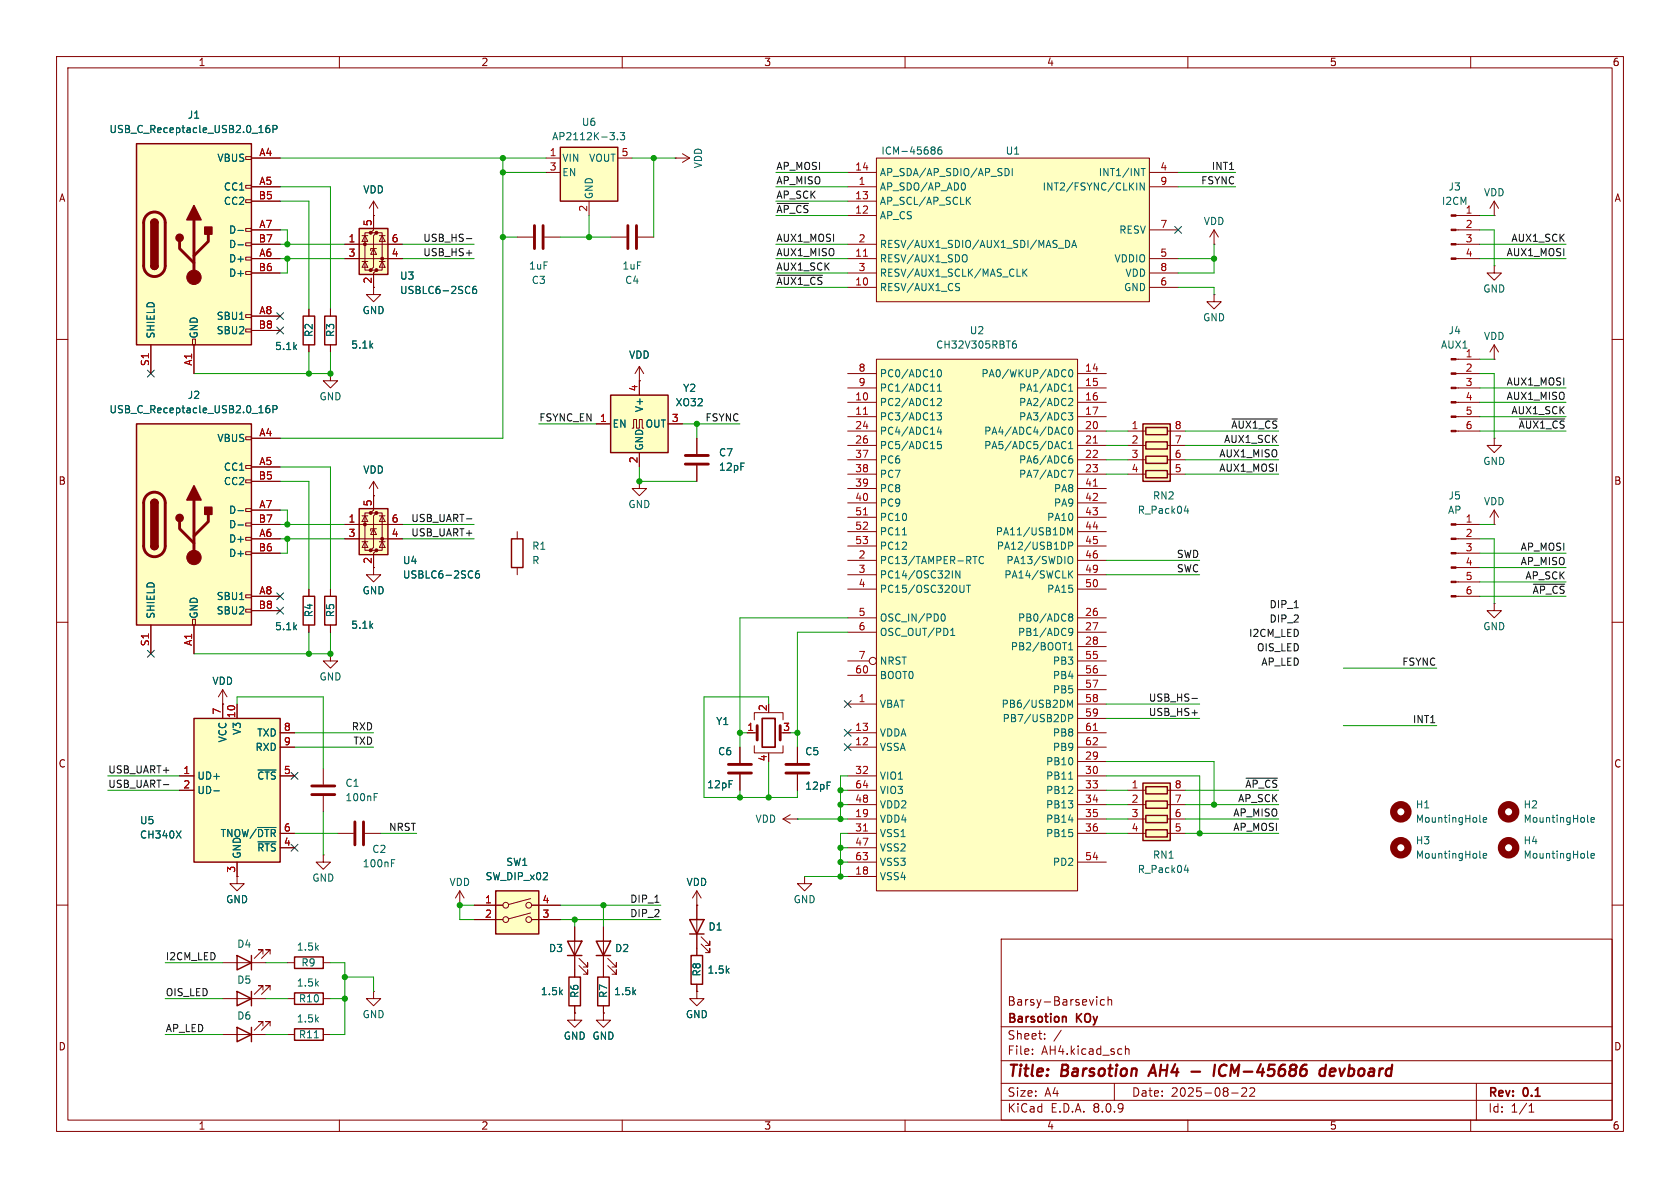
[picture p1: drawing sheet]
<svg xmlns="http://www.w3.org/2000/svg" width="297mm" height="210mm" viewBox="0 0 297 210" stroke-linecap="round" stroke-linejoin="round" font-family="sans-serif">
<g fill="none" stroke="#840000" stroke-width=".18">
<path d="M10 10h277v190h-277zM12 12h273v186h-273zM60 10v2M110 10v2M160 10v2M210 10v2M260 10v2M66 38.1h.1M66 35.6l-.7 1.2M66 35.6v2.5M66 35.6l.8 1.2M66 50.8v1.3h1.3l-1.3 1.2-1.2-1.2h1.2"/>
<path d="M10 60h2M285 60h2M10 110h2M54.6 104.1v1.3M54.6 110.5v1.3M285 110h2M57.1 151.1v1.3h1.3l-1.3 1.3-1.2-1.3h1.2M57.1 151.1h.1M59.7 147.3h2.8M64.5 147.3h2.8M10 160h2M39.4 170.2h7.6"/>
<path d="M46.5 168.7v-.8h-.8h.8l-1.5 1.5M47.8 168.7v-.8h-.8h.8l-1.6 1.5M50.8 176.5h1.3M57.1 176.5h1.3M66 175.3v1.2h1.3l-1.3 1.3-1.2-1.3h1.2M66 175.3h.1M177 166h108v32h-108zM193.9 176.2v.1M193.9 176.7v1M195.2 176.8l-.4-.1-.3 .3v.4l.2 .2h.5M195.9 176.8l.2-.1 .4 .1v.9M195.9 176.2v1.5"/>
<path d="M285 160h2M60 198v2M110 198v2M160 198v2M177 194.5h108M177 191.5h108M177 187.5h108M177 181.5h108M182.5 186.3v.1M182.5 185.5v.1M184.7 183.6v.1M184.7 182.8v.1"/>
<path d="M187.6 182.1l-1.3 2M197 191.5v3M199 184.9v1.5M199 185.5l.2-.1 .3 .1 .1 .9M210 198v2M217.7 193.2h1.2M219.5 192.4l.6-.1 .2 .1 .1 .3-.9 1.1h.9M221 192.4l.5-.1 .2 .1 .1 .3-.9 1.1h.9M260 198v2M261 191.5v6.5M270.3 196.6h.9M270.3 195.5l.4-.4v1.5"/>
</g>
<path d="M203.9 188.2l-.9 2M210.6 189.4h1.6M214.8 188.2l-.3 2M216.3 188.2a1.2 1.2 0 0 0-.5 1.9l.5 .1M234.3 189a.66 .66 0 0 0-1 .3v.5l.1 .3 .2 .1 .6-.1M234.4 188.2l-.2 2M235.8 188.9l-.5 .1-.2 .9 .2 .3 .6-.1M236.1 189.4l-1 .1" fill="none" stroke="#840000" stroke-width=".4"/>
<path d="M188.3 179.7l.2 .2v.8" fill="none" stroke="#840000" stroke-width=".3"/>
<path d="M53.6 105.4h2v5.1h-2zM41.9 168.9l2.5 1.3-2.5 1.3zM44.4 168.9v2.6M52.1 175.5h5v2h-5z" fill="none" stroke="#840000" stroke-width=".25"/>
<path d="M62.7 145.3v4.1M64.3 145.3v4.1" fill="none" stroke="#840000" stroke-width=".51"/>
<path d="M69.2 152.6h.4M69.2 152h.6" fill="none" stroke="#006464" stroke-width=".18"/>
<path d="M24.1 25.4h20.3v35.6h-20.3z" fill="#ffffc2"/>
<g fill="none" stroke="#840000" stroke-width=".18">
<path d="M43.4 35.3h1v.5h-1zM43.4 32.8h1v.5h-1zM43.4 27.7h1v.5h-1zM44.4 27.9h5.1M44.4 33h5.1M44.4 35.6h5.1M34 59.9h.5v1.1h-.5zM43.4 58.2h1v.5h-1zM43.4 55.6h1v.5h-1zM43.4 48h1v.5h-1zM43.4 45.5h1v.5h-1zM43.4 42.9h1v.5h-1z"/>
<path d="M43.4 40.4h1v.5h-1zM44.4 45.7h5.1M44.4 40.6h5.1M44.4 55.9h5.1M44.4 48.3h5.1M44.4 43.2h5.1M44.4 58.4h5.1M26.7 61v5M34.3 61v5"/>
</g>
<path d="M24.1 25.4h20.3v35.6h-20.3zM26.7 39.4a.64 .64 0 0 1 .6-.7 .64 .64 0 0 1 .6 .7M26.7 47a.64 .64 0 0 0 .6 .6 .64 .64 0 0 0 .6-.6" fill="none" stroke="#840000" stroke-width=".25"/>
<path d="M26 38a1.9 1.9 0 0 1 2-.4 1.9 1.9 0 0 1 1.2 1.8v7.6a1.91 1.91 0 0 1-1.9 1.9 1.91 1.91 0 0 1-1.9-1.9v-7.8l.2-.6zM34.3 38.9v10.1M31.7 42.7v1.2l2.6 2.6M36.8 41.4v1.3l-2.5 2.5" fill="none" stroke="#840000" stroke-width=".51"/>
<g fill="#840000" stroke="#840000" stroke-width=".25">
<path d="M26.7 47h1.2a.64 .64 0 0 1-.6 .6 .64 .64 0 0 1-.6-.6z"/>
<path d="M26.7 39.4h1.2v7.6h-1.2z"/>
<path d="M26.9 38.9a.64 .64 0 0 1 .6-.1 .64 .64 0 0 1 .4 .6h-1.2z"/>
<path d="M34.3 36.3l1.3 2.6h-2.6z"/>
<path d="M36.2 40.1h1.3v1.3h-1.3z"/>
<circle cx="31.7" cy="42" r=".63"/>
</g>
<circle cx="34.3" cy="49" r="1.27" fill="#840000" stroke="#840000" stroke-width=".18"/>
<path d="M47.6 22.2h-.4a.86 .86 0 0 0 0 1.2l.5-.1v-.4l-.2-.2h-.4l-.1 .2M48.3 22.8h.6l.1-.2-.1-.3-.6-.1v1.2M42.1 40.7h.9M42.1 43.3h.9" fill="none" stroke="#006464" stroke-width=".18"/>
<path d="M63.5 40.4h5.1v8.1h-5.1z" fill="#ffffc2"/>
<g fill="#840000" stroke="#840000" stroke-width=".18">
<circle cx="64.5" cy="43.2" r=".25"/>
<circle cx="65.5" cy="47.8" r=".25"/>
<circle cx="65.5" cy="41.1" r=".25"/>
<circle cx="66.5" cy="47.8" r=".25"/>
<circle cx="66.5" cy="41.1" r=".25"/>
<circle cx="67.6" cy="45.7" r=".25"/>
</g>
<g fill="none" stroke="#840000" stroke-width=".18">
<path d="M66 38.1v2.5l-.5 .5h1l-.5 .6v5.5l-.5 .6h1l-.5 .5v2.5M54.6 54.6v1.3M58.4 54.6v1.3M61 45.7h10.1M61 43.2h10.1M64 46.2h1M64 41.7h1M64.5 41.7l.5 1h-1zM64.5 46.2l.5 1h-1zM65.5 41.1h-1v6.7h1M66 43.9l.5 1.1h-1zM66.5 43.9h-1v.4"/>
<path d="M66.5 41.1h1.1v6.7h-1.1M67.1 46.2h1M67.1 41.7h1M67.6 46.2l.5 1h-1zM67.6 41.7l.5 1h-1zM54.6 61v1.2M58.4 61v1.2"/>
</g>
<path d="M53.6 55.9h2v5.1h-2zM57.4 55.9h2v5.1h-2zM63.5 40.4h5.1v8.1h-5.1z" fill="none" stroke="#840000" stroke-width=".25"/>
<path d="M84.1 50.6l-.3 .1a.86 .86 0 0 0 0 1.2l.4-.1 .1-.5-.3-.2h-.2l-.3 .2" fill="none" stroke="#006464" stroke-width=".18"/>
<path d="M34.3 127h15.2v25.4h-15.2z" fill="#ffffc2"/>
<path d="M57.4 105.4h2v5.1h-2zM34.3 127h15.2v25.4h-15.2zM52.1 169.2h5v2h-5z" fill="none" stroke="#840000" stroke-width=".25"/>
<g fill="none" stroke="#840000" stroke-width=".18">
<path d="M119.4 27.9h.1M119.4 27.9h2.5M120.6 27.2l1.3 .7M121.9 27.9l-1.3 .8M123.2 77.5v2.8M113 85.1v1.3h1.3l-1.3 1.2-1.2-1.2h1.2M113 85.1h.1M123.2 82.3v2.8M58.4 115.6v1.2h1.3l-1.3 1.3-1.3-1.3h1.3M58.4 115.6h.1M58.4 104.1v1.3M58.4 110.5v1.3"/>
<path d="M31.7 137.2h2.6M31.7 139.7h2.6M39.4 124.5h.1M39.4 121.9v5.1M39.4 121.9l-.8 1.3M39.4 121.9l.7 1.3M41.9 124.5v2.5M49.5 137.2h2.6M49.5 129.5h2.6M49.5 132.1h2.6M57.1 135.9v2.8M41.9 152.4v2.5"/>
<path d="M49.5 149.9h2.6M49.5 147.3h2.6M57.1 140.7v2.8M50.8 170.2h1.3M57.1 170.2h1.3"/>
</g>
<path d="M37.8 139.8h1M45.6 136.1h3.2M31.2 146.9l.8 1.3M32 146.9l-.8 1.3M45.5 146.3h3.3M45.6 148.8h3.2M66.2 140.9h.4M66.2 140.3h.6" fill="none" stroke="#006464" stroke-width=".18"/>
<path d="M121.2 82h4M121.2 80.5h4M55.1 138.9h4.1M55.1 140.5h4.1" fill="none" stroke="#840000" stroke-width=".51"/>
<path d="M107.9 69.9h10.2v10.1h-10.2z" fill="#ffffc2"/>
<path d="M107.9 69.9h10.2v10.1h-10.2z" fill="none" stroke="#840000" stroke-width=".25"/>
<path d="M105.4 74.9h2.5M111.8 75.7h.2v-1.5h.5v1.5h.5v-1.5h.5v1.5h.3M113 67.3v2.6M118.1 74.9h2.5M113 80v2.6" fill="none" stroke="#840000" stroke-width=".18"/>
<path d="M99.1 26h10.1v9.6h-10.1z" fill="#ffffc2"/>
<path d="M99.1 26h10.1v9.6h-10.1z" fill="none" stroke="#840000" stroke-width=".25"/>
<g fill="none" stroke="#840000" stroke-width=".18">
<path d="M96.5 27.9h2.6M96.5 30.5h2.6M104.1 35.6v2.5M109.2 27.9h2.6M91.4 41.9h2.8M96.3 41.9h2.8M107.9 41.9h2.8M112.8 41.9h2.8M113 67.3h.1M113 64.8l-.7 1.2M113 64.8v2.5M113 64.8l.8 1.2"/>
<path d="M106.7 179.1v1.2h1.2l-1.2 1.3-1.3-1.3h1.3M106.7 179.1h.1"/>
</g>
<path d="M107.8 23.4h.8l-.4 .5M108.6 24v.6M109.2 24.6v.1M109.6 23.4h.8l-.4 .5 .4 .1v.6l-.2 .1-.6-.1" fill="none" stroke="#006464" stroke-width=".18"/>
<path d="M94.5 39.9v4M96 39.9v4M111 39.9v4M112.5 39.9v4" fill="none" stroke="#840000" stroke-width=".51"/>
<path d="M202.1 74.9h4.8v10.2h-4.8z" fill="#ffffc2"/>
<path d="M202.1 74.9h4.8v10.2h-4.8zM202.6 75.6h3.8v1.2h-3.8zM202.6 78.1h3.8v1.3h-3.8zM202.6 80.6h3.8v1.3h-3.8zM202.6 83.2h3.8v1.3h-3.8zM52.1 181.9h5v2h-5z" fill="none" stroke="#840000" stroke-width=".25"/>
<g fill="none" stroke="#840000" stroke-width=".18">
<path d="M257.4 38.1h4.2M264.2 38.1h.1M264.2 35.6l-.8 1.2M264.2 35.6v2.5M264.2 35.6l.7 1.2M257.4 45.7h4.2M257.4 43.2h4.2M257.4 40.6h4.2M264.2 47v1.3h1.2l-1.2 1.2-1.3-1.2h1.3M264.2 47h.1M199.4 76.2h3.2M199.4 78.7h3.2"/>
<path d="M206.4 76.2h3.1M206.4 78.7h3.1M257.4 76.2h4.2M257.4 73.7h4.2M257.4 71.1h4.2M257.4 68.6h4.2M257.4 66h4.2M257.4 63.5h4.2M264.2 77.5v1.2h1.2l-1.2 1.3-1.3-1.3h1.3M264.2 77.5h.1M264.2 63.5h.1M264.2 61v2.5"/>
<path d="M264.2 61l-.8 1.2M264.2 61l.7 1.2M199.4 81.3h3.2M199.4 83.8h3.2M206.4 81.3h3.1M206.4 83.8h3.1M257.4 97.8h4.2M257.4 95.3h4.2M257.4 92.7h4.2M264.2 92.7h.1M264.2 90.2v2.5M264.2 90.2l-.8 1.2"/>
<path d="M264.2 90.2l.7 1.2M257.4 105.4h4.2M257.4 102.9h4.2M257.4 100.3h4.2M264.2 106.7v1.3h1.2l-1.2 1.2-1.3-1.2h1.3M264.2 106.7h.1M50.8 182.9h1.3M57.1 182.9h1.3"/>
</g>
<path d="M209.4 90.3h.8M210 89.9v.8M261.6 145.2l.2 .2M261.6 151.5l.2 .2M262.2 144.9l.6-.1v-.2l-.4-.1-.2 .2 .1 .6h.5M262.2 151.3l.6-.1v-.3h-.4l-.2 .1 .1 .6h.5M280.7 145.2l.1 .2M280.7 151.5l.1 .2M281.3 144.9l.6-.1-.1-.2-.4-.1-.1 .2v.6h.5M281.3 151.3l.6-.1-.1-.3h-.4l-.1 .1v.6h.5M55.6 183.5h.7" fill="none" stroke="#006464" stroke-width=".18"/>
<g fill="none" stroke="#840000" stroke-width="1.3">
<circle cx="247.6" cy="149.9" r="1.27"/>
<circle cx="247.6" cy="143.5" r="1.27"/>
<circle cx="266.7" cy="143.5" r="1.27"/>
<circle cx="266.7" cy="149.9" r="1.27"/>
</g>
<g fill="#840000" stroke="#840000" stroke-width=".18">
<path d="M256.5 45.6h.9v.2h-.9z"/>
<path d="M256.5 43.1h.9v.2h-.9z"/>
<path d="M256.5 40.5h.9v.3h-.9z"/>
<path d="M256.5 38h.9v.2h-.9z"/>
<path d="M256.5 105.3h.9v.2h-.9z"/>
<path d="M256.5 102.7h.9v.3h-.9z"/>
<path d="M256.5 100.2h.9v.3h-.9z"/>
<path d="M256.5 97.7h.9v.2h-.9z"/>
<path d="M256.5 95.1h.9v.3h-.9z"/>
<path d="M256.5 92.6h.9v.2h-.9z"/>
<path d="M256.5 76.1h.9v.2h-.9z"/>
<path d="M256.5 73.5h.9v.3h-.9z"/>
<path d="M256.5 71h.9v.2h-.9z"/>
<path d="M256.5 68.5h.9v.2h-.9z"/>
<path d="M256.5 65.9h.9v.3h-.9z"/>
<path d="M256.5 63.4h.9v.2h-.9z"/>
</g>
<path d="M154.9 27.9h48.3v25.4h-48.3z" fill="#ffffc2"/>
<g fill="none" stroke="#840000" stroke-width=".18">
<path d="M149.9 33h5M149.9 38.1h5M149.9 35.6h5M149.9 30.5h5M154.9 27.9h48.3v25.4h-48.3zM203.2 33h5.1M203.2 30.5h5.1M149.9 50.8h5M149.9 45.7h5M149.9 43.2h5M149.9 48.3h5M203.2 50.8h5.1"/>
<path d="M203.2 45.7h5.1M203.2 48.3h5.1M203.2 40.6h5.1M214.6 52.1v1.2h1.3l-1.3 1.3-1.2-1.3h1.2M214.6 52.1h.1M214.6 43.2h.1M214.6 40.6l-.7 1.3M214.6 40.6v2.6M214.6 40.6l.8 1.3"/>
</g>
<g fill="none" stroke="#006464" stroke-width=".18">
<path d="M164.8 26h.3l.2 .2-.2 .3M164.8 26.5h.3M165.1 26.5l.2 .3v.2l-.1 .2h-.4M166.4 26h-.4a.86 .86 0 0 0 0 1.2l.5-.1v-.4l-.2-.2h-.4l-.1 .2M170.4 32.3a.79 .79 0 0 1 0 1.3M171 35.4l.6 .7M171.6 34.9l-.8 .7M177.7 29.8a.64 .64 0 0 1 .7 .6 .64 .64 0 0 1-.7 .7M179 29.8v1.3M201 32.3v1.3M201.7 29.8h.8M202.1 29.8v1.3"/>
<path d="M202.3 32.3v1.3l-.7-1.3v1.3M169.2 50.7l.3 .1 .1 .3-.2 .3h-.3M169.2 50.1l.4 .1M170.7 45l.1 .1a.81 .81 0 0 1-.1 1.2M179.8 48.8h.6M180.8 47.6v1.2M181 48.1l.6 .7M181.6 47.6l-.8 .7M188.4 42.5a.64 .64 0 0 1 .7 .6 .64 .64 0 0 1-.7 .7zM189.5 43.8l.4-1.3 .4 1.3M189.6 43.4h.6"/>
</g>
<path d="M152.6 45.3h.8" fill="none" stroke="#a90000" stroke-width=".18"/>
<path d="M202.1 138.4h4.8v10.2h-4.8z" fill="#ffffc2"/>
<path d="M202.1 138.4h4.8v10.2h-4.8zM202.6 139.1h3.8v1.2h-3.8zM202.6 141.6h3.8v1.3h-3.8zM202.6 144.1h3.8v1.3h-3.8zM202.6 146.7h3.8v1.3h-3.8z" fill="none" stroke="#840000" stroke-width=".25"/>
<path d="M199.4 139.7h3.2M206.4 139.7h3.1M199.4 142.2h3.2M199.4 144.8h3.2M199.4 147.3h3.2M206.4 142.2h3.1M206.4 144.8h3.1M206.4 147.3h3.1" fill="none" stroke="#840000" stroke-width=".18"/>
<path d="M209.4 153.8h.8M210 153.4v.8" fill="none" stroke="#006464" stroke-width=".18"/>
<path d="M154.9 63.5h35.6v94h-35.6z" fill="#ffffc2"/>
<g fill="none" stroke="#840000" stroke-width=".18">
<path d="M149.9 71.1h5M149.9 73.7h5M149.9 66h5M149.9 68.6h5M149.9 76.2h5M149.9 78.7h5M154.9 63.5h35.6v94h-35.6zM190.5 71.1h5.1M190.5 73.7h5.1M190.5 66h5.1M190.5 68.6h5.1M190.5 76.2h5.1"/>
<path d="M190.5 78.7h5.1M149.9 99.1h5M149.9 81.3h5M149.9 83.8h5M149.9 86.4h5M149.9 88.9h5M149.9 91.4h5M149.9 94h5M149.9 96.5h5M190.5 99.1h5.1M190.5 81.3h5.1M190.5 83.8h5.1"/>
<path d="M190.5 86.4h5.1M190.5 88.9h5.1M190.5 91.4h5.1M190.5 94h5.1M190.5 96.5h5.1M149.9 109.2h5M149.9 111.8h5M149.9 101.6h5M149.9 104.1h5M149.9 116.8h3.8M149.9 119.4h5M190.5 109.2h5.1"/>
<path d="M190.5 111.8h5.1M190.5 114.3h5.1M190.5 101.6h5.1M190.5 104.1h5.1M190.5 116.8h5.1M190.5 119.4h5.1M130.8 132.1v2.8M130.8 136.9v2.8M132.1 129.5h1.8M133.3 131.8v1.3h5.1v-1.3M133.3 127.3v-1.3h5.1v1.3M135.9 133.1v.3"/>
<path d="M141 132.1v2.8M141 136.9v2.8M149.9 124.5h5M149.9 132.1h5M149.9 129.5h5M149.9 137.2h5M149.9 139.7h5M190.5 124.5h5.1M190.5 132.1h5.1M190.5 129.5h5.1M190.5 134.6h5.1M190.5 137.2h5.1"/>
<path d="M190.5 139.7h5.1M190.5 121.9h5.1M190.5 127h5.1M41.9 154.9v1.3h1.3l-1.3 1.3-1.3-1.3h1.3M41.9 154.9h.1M81.3 157.5l-.8 1.3M81.3 157.5v2.5M81.3 157.5l.7 1.3M138.4 144.8h2.6M138.4 144.8l1.3 .7M139.7 144l-1.3 .8M141 144.8h.1"/>
<path d="M149.9 154.9h5M149.9 144.8h5M149.9 147.3h5M149.9 142.2h5M149.9 149.9h5M149.9 152.4h5M190.5 144.8h5.1M190.5 147.3h5.1M190.5 142.2h5.1M190.5 152.4h5.1M39.4 176.5h7.6M46.5 175v-.8h-.8h.8l-1.5 1.6"/>
<path d="M47.8 175v-.8h-.8h.8l-1.6 1.6M81.3 160h.1M123.2 160v8.9M123.2 174v1.3M124 166.9l1.5 1.5v-.8v.8h-.8M124 165.6l1.5 1.5v-.7v.7h-.8M39.4 182.9h7.6M46.5 181.4v-.8h-.8h.8l-1.5 1.5M47.8 181.4v-.8h-.8h.8l-1.6 1.5"/>
<circle cx="154.3" cy="116.8" r=".63"/>
</g>
<g fill="none" stroke="#006464" stroke-width=".18">
<path d="M165.6 73h.8l-.4 .5 .4 .1v.5l-.2 .1-.6-.1M165.7 70.6l.5-.2 .2 .4-.8 .9h.8M165.7 69.2h.7M165.7 68.3l.4-.4v1.3M165.8 65.5l.2-.2a.68 .68 0 0 1 .5 .7 .68 .68 0 0 1-.5 .6l-.2-.1-.1-.4zM166 75.4l-.3 1h.8M166.3 75.9v.9M166.4 78h-.6l-.1 .7 .2-.2 .4 .1 .1 .2v.4l-.2 .1-.5-.1M179.1 60.8h.4l.2 .2-.1 .5h-.5M179.6 60.3h-.4l-.2 .3M187.9 78.1l.3-.1 .2 .2M188.1 75.5l.3 .1"/>
<path d="M188.2 65.3l.2 .2M188.4 66.5l-.2 .1M188.4 76.7l-.3 .1M188.4 79.2l-.2 .1h-.3M188.9 73h.7l-.4 .5 .4 .1v.4l-.2 .2h-.4M188.9 69.2h.7M188.9 68.3l.4-.4v1.3M188.9 78.4l.4-.4v1.3M188.9 79.3h.7M189 65.5l.2-.2a.68 .68 0 0 1 .5 .7 .68 .68 0 0 1-.5 .6l-.2-.1-.1-.4zM189 75.6l.2-.1a.68 .68 0 0 1 .5 .6 .68 .68 0 0 1-.5 .7l-.2-.1-.1-.4zM189.1 70.4l.4 .1 .1 .3-.7 .9h.7"/>
<path d="M159.5 94.6h.8M172 98.4h.7M173.9 98.5a.6 .6 0 0 0-.9 .4 .6 .6 0 0 0 .6 .7l.3-.1M188.7 94.6v-1.3l.5 .9 .4-.9v1.3M188.9 83.1h.8l-.5 1.3M188.9 96.5l.6-.1 .1-.1v-.3l-.7-.2v1.3M189 81.1h.4l.2 .2-.1 .5h-.5M189.1 98.4a.43 .43 0 0 1 .5 .4v.4a.43 .43 0 0 1-.5 .4M189.5 80.6l-.4 .1M166.5 108.7l.2-.2a.68 .68 0 0 1 .4 .7 .68 .68 0 0 1-.4 .6l-.2-.1M168.1 112.3h.7M168.2 111.4l.2-.3v1.2"/>
<path d="M169.7 100.9v1.3l-.7-1.3v1.3M170.8 103.4h.8M171.2 103.4v1.3M188.9 108.8l.3-.3 .3 .1 .1 .2-.2 .3M188.9 111.3l.3-.2 .4 .1a.84 .84 0 0 1-.3 1.1h-.3M188.9 114l.4-.4v1.3M188.9 108.8l.3 .3M188.9 111.6l.3 .3h.2l.2-.3M188.9 114.9h.7M189.1 101.5l.5 .7M189.2 109.1h.2M189.2 109.1l-.3 .2"/>
<path d="M189.4 109.1l.2 .2-.1 .4-.3 .1-.3-.2M189.6 100.9l-.7 .7M188.7 125v-1.2l.5 .9 .4-.9v1.2M188.9 127l.6-.1 .1-.2v-.3l-.7-.1v1.3M188.9 137.7h.7"/>
</g>
<path d="M152.6 73.2h.8M193.3 78.3h.7M152.6 91h.8M193.3 85.9h.7M193.3 129.1h.7M152.6 146.9h.8" fill="none" stroke="#a90000" stroke-width=".18"/>
<path d="M134.7 127h2.3v5.1h-2.3z" fill="none" stroke="#840000" stroke-width=".3"/>
<path d="M128.8 136.7h4M128.8 135.1h4M133.9 128.3v2.5M137.9 128.3v2.5M138.9 136.7h4.1M138.9 135.1h4.1" fill="none" stroke="#840000" stroke-width=".51"/>
<path d="M41.9 175.3l2.5 1.2-2.5 1.3zM44.4 175.3v2.5M121.9 162.6h2.6l-1.3 2.5zM121.9 165.1h2.6M122.2 168.9h2v5.1h-2zM41.9 181.6l2.5 1.3-2.5 1.3zM44.4 181.6v2.6" fill="none" stroke="#840000" stroke-width=".25"/>
<path d="M63.5 89.9h5.1v8.1h-5.1z" fill="#ffffc2"/>
<g fill="#840000" stroke="#840000" stroke-width=".18">
<circle cx="64.5" cy="92.7" r=".25"/>
<circle cx="65.5" cy="97.3" r=".25"/>
<circle cx="65.5" cy="90.7" r=".25"/>
<circle cx="66.5" cy="97.3" r=".25"/>
<circle cx="66.5" cy="90.7" r=".25"/>
<circle cx="67.6" cy="95.2" r=".25"/>
</g>
<g fill="none" stroke="#840000" stroke-width=".18">
<path d="M61 95.3h10.1M61 92.7h10.1M64 95.8h1M64 91.2h1M64.5 91.2l.5 1h-1zM64.5 95.8l.5 1h-1zM65.5 90.7h-1v6.6h1M66 93.5l.5 1h-1zM66 87.6v2.6l-.5 .5h1l-.5 .5v5.6l-.5 .5h1l-.5 .5v2.5M66.5 93.5h-1v.4M66.5 90.7h1.1v6.6h-1.1M67.1 95.8h1"/>
<path d="M67.1 91.2h1M67.6 95.8l.5 1h-1zM67.6 91.2l.5 1h-1zM91.4 94v1.3M91.4 100.3v1.3M123.2 157.5l-.8 1.3M123.2 157.5v2.5M123.2 157.5l.8 1.3M142.2 154.9v1.3h1.3l-1.3 1.3-1.2-1.3h1.2M142.2 154.9h.1M101.6 179.1v1.2h1.3l-1.3 1.3-1.3-1.3h1.3M101.6 179.1h.1"/>
<path d="M106.7 171.5v1.2M106.7 177.8v1.3M123.2 175.3v1.2h1.3l-1.3 1.3-1.3-1.3h1.3M123.2 175.3h.1M123.2 160h.1"/>
</g>
<path d="M63.5 89.9h5.1v8.1h-5.1zM90.4 95.3h2.1v5h-2.1zM105.7 172.7h2v5.1h-2z" fill="none" stroke="#840000" stroke-width=".25"/>
<path d="M84.7 100.9l-.4 .1a.86 .86 0 0 0 0 1.2l.4-.1 .1-.5-.3-.2h-.2l-.2 .2" fill="none" stroke="#006464" stroke-width=".18"/>
<path d="M24.1 74.9h20.3v35.6h-20.3z" fill="#ffffc2"/>
<g fill="none" stroke="#840000" stroke-width=".18">
<path d="M43.4 77.2h1v.5h-1zM44.4 77.5h5.1M58.4 66v1.3h1.3l-1.3 1.3-1.3-1.3h1.3M58.4 66h.1M43.4 97.5h1v.5h-1zM43.4 95h1v.5h-1zM43.4 92.5h1v.5h-1zM43.4 89.9h1v.5h-1zM43.4 84.8h1v.5h-1zM43.4 82.3h1v.5h-1zM44.4 82.6h5.1M44.4 95.3h5.1"/>
<path d="M44.4 90.2h5.1M44.4 85.1h5.1M44.4 97.8h5.1M44.4 92.7h5.1M66 87.6h.1M66 85.1l-.7 1.3M66 85.1v2.5M66 85.1l.8 1.3M26.7 110.5v5.1M34 109.5h.5v1h-.5zM34.3 110.5v5.1M43.4 107.7h1v.5h-1z"/>
<path d="M43.4 105.2h1v.5h-1zM44.4 105.4h5.1M44.4 108h5.1M101.6 163.8v8.9M101.6 177.8v1.3M102.4 170.7l1.5 1.5v-.7v.7h-.8M102.4 169.4l1.5 1.5v-.7v.7h-.8M106.7 163.8v7.7M107.4 170.7l1.6 1.5v-.7v.7h-.8M107.4 169.4l1.6 1.5v-.7v.7h-.8"/>
</g>
<path d="M24.1 74.9h20.3v35.6h-20.3zM26.7 96.5a.64 .64 0 0 0 .6 .7 .64 .64 0 0 0 .6-.7M26.7 88.9a.64 .64 0 0 1 .6-.6 .64 .64 0 0 1 .6 .6M100.3 166.4h2.6l-1.3 2.5zM100.3 168.9h2.6M100.6 172.7h2v5.1h-2zM105.4 166.4h2.5l-1.2 2.5zM105.4 168.9h2.5" fill="none" stroke="#840000" stroke-width=".25"/>
<path d="M26 87.6a1.9 1.9 0 0 1 2-.5 1.9 1.9 0 0 1 1.2 1.8v7.6a1.91 1.91 0 0 1-1.9 1.9 1.91 1.91 0 0 1-1.9-1.9v-7.7l.2-.7zM31.7 92.2v1.3l2.6 2.5M34.3 88.4v10.2M36.8 90.9v1.3l-2.5 2.5" fill="none" stroke="#840000" stroke-width=".51"/>
<g fill="#840000" stroke="#840000" stroke-width=".25">
<path d="M26.7 96.5h1.2a.64 .64 0 0 1-.6 .7 .64 .64 0 0 1-.6-.7z"/>
<path d="M26.7 88.9h1.2v7.6h-1.2z"/>
<path d="M26.9 88.5a.64 .64 0 0 1 .6-.2 .64 .64 0 0 1 .4 .6h-1.2z"/>
<path d="M34.3 85.9l1.3 2.5h-2.6z"/>
<path d="M36.2 89.7h1.3v1.2h-1.3z"/>
<circle cx="31.7" cy="91.6" r=".63"/>
</g>
<circle cx="34.3" cy="98.6" r="1.27" fill="#840000" stroke="#840000" stroke-width=".18"/>
<path d="M47.6 71.7l-.4 .1a.86 .86 0 0 0 0 1.2l.5-.2v-.4l-.2-.2h-.3l-.2 .2M48.3 72.4l.6-.1 .1-.2-.1-.3-.6-.1v1.3M42.1 90.3h.9M42.1 92.8h.9" fill="none" stroke="#006464" stroke-width=".18"/>
<path d="M87.6 157.5h7.6v7.6h-7.6z" fill="#ffffc2"/>
<g fill="none" stroke="#840000" stroke-width=".18">
<path d="M44.4 27.9h5.1M44.4 33h5.1M44.4 35.6h5.1M66 38.1h.1M66 38.1v2.5M44.4 43.2h5.1M44.4 45.7h5.1M44.4 40.6h5.1M44.4 55.9h5.1M44.4 48.3h5.1M44.4 58.4h5.1M54.6 54.6v1.3"/>
<path d="M58.4 54.6v1.3M61 43.2h2.5M61 45.7h2.5M66 48.3v2.5M68.6 43.2h2.5M68.6 45.7h2.5M26.7 61v5M34.3 61v5M44.4 77.5h5.1M54.6 61v1.2M58.4 61v1.2M105.4 74.9h2.5"/>
<path d="M113 67.3h.1M113 67.3v2.6M118.1 74.9h2.5M123.2 77.5v2.8M44.4 92.7h5.1M44.4 95.3h5.1M44.4 82.6h5.1M44.4 90.2h5.1M44.4 85.1h5.1M44.4 97.8h5.1M61 92.7h2.5M61 95.3h2.5"/>
<path d="M66 97.8v3.8h1.3l-1.3 1.3-1.2-1.3h1.2M66 87.6h.1M66 87.6v2.6M68.6 92.7h2.5M68.6 95.3h2.5M113 80v2.6M123.2 82.3v2.8M26.7 110.5v5.1M34.3 110.5v5.1M44.4 105.4h5.1M44.4 108h5.1M54.6 104.1v1.3"/>
<path d="M54.6 110.5v1.3M58.4 104.1v1.3M58.4 110.5v1.3M31.7 137.2h2.6M31.7 139.7h2.6M39.4 124.5h.1M39.4 124.5v2.5M41.9 124.5v2.5M49.5 137.2h2.6M49.5 129.5h2.6M49.5 132.1h2.6M130.8 132.1v2.8"/>
<path d="M130.8 136.9v2.8M132.1 129.5h1.2M141 132.1v2.8M141 136.9v2.8M41.9 154.9h.1M41.9 152.4v2.5M49.5 149.9h2.6M49.5 147.3h2.6M93.8 158.9l-3.9 1M83.8 160h5.1M83.8 162.6h5.1M93.8 161.4l-3.9 1"/>
<path d="M94 160h5.1M94 162.6h5.1M101.6 179.1h.1M101.6 163.8v2.6M101.6 168.9v3.8M101.6 177.8v1.3M106.7 179.1h.1M106.7 163.8v2.6M106.7 168.9v3.8M106.7 177.8v1.3M123.2 175.3h.1M123.2 160h.1"/>
<path d="M123.2 160v2.6M123.2 165.1v3.8M123.2 174v1.3"/>
<circle cx="89.4" cy="162.6" r=".51"/>
<circle cx="89.4" cy="160" r=".51"/>
<circle cx="93.5" cy="162.6" r=".51"/>
<circle cx="93.5" cy="160" r=".51"/>
</g>
<path d="M87.6 157.5h7.6v7.6h-7.6z" fill="none" stroke="#840000" stroke-width=".25"/>
<path d="M137.4 36h5.5M82.4 44.7h1M82.4 42.2h1M137.4 48.7h8M217.8 74.1h8M268.6 74.1h8M82.4 91.7h1M271.1 103.3h5.5M28.9 138.7h1M210.7 126h1M210.7 123.5h1M220.3 137.6h5.5" fill="none" stroke="#0f0f0f" stroke-width=".18"/>
<g fill="none" stroke="#009600" stroke-width=".18">
<path d="M49.5 35.6h5.1v19M49.5 33h8.9v21.6M49.5 27.9h47M88.9 30.5h7.6M88.9 27.9v49.6h-39.4M104.1 38.1v3.8M111.8 27.9h7.6M115.6 27.9v14M137.2 38.1h12.7M137.2 33h12.7M137.2 30.5h12.7M137.2 35.6h12.7"/>
<path d="M208.3 33h10.1M208.3 30.5h10.1M261.6 38.1h2.6M49.5 45.7h11.5M49.5 40.6h1.3v2.6M49.5 43.2h11.5M50.8 45.7v2.6h-1.3M71.1 45.7h12.7M71.1 43.2h12.7M88.9 41.9h2.5M99.1 41.9h8.8M137.2 48.3h12.7"/>
<path d="M137.2 45.7h12.7M137.2 43.2h12.7M137.2 50.8h12.7M208.3 50.8h6.3v1.3M208.3 45.7h6.3M214.6 43.2v5.1h-6.3M261.6 45.7h15.3M261.6 40.6h2.6v6.4M261.6 43.2h15.3M54.6 62.2v3.8M58.4 62.2v3.8h-24.1M95.2 74.9h10.2"/>
<path d="M120.6 74.9h10.2M123.2 74.9v2.6M195.6 76.2h3.8M195.6 78.7h3.8M209.5 76.2h16.6M209.5 78.7h16.6M261.6 66h2.6v11.5M261.6 76.2h15.3M261.6 71.1h15.3M261.6 73.7h15.3M261.6 68.6h15.3M261.6 63.5h2.6"/>
<path d="M49.5 90.2h1.3v2.5M49.5 85.1h5.1v19M49.5 82.6h8.9v21.5M49.5 92.7h11.5M49.5 95.3h11.5M50.8 95.3v2.5h-1.3M71.1 92.7h12.7M71.1 95.3h12.7M113 82.6v2.5h10.2M195.6 99.1h16.5M195.6 83.8h3.8M195.6 81.3h3.8"/>
<path d="M209.5 83.8h16.6M209.5 81.3h16.6M261.6 92.7h2.6M261.6 95.3h2.6v11.4M261.6 97.8h15.3M54.6 111.8v3.8M58.4 111.8v3.8h-24.1M149.9 109.2h-19.1v22.9M149.9 111.8h-8.9v20.3M195.6 101.6h16.5M237.5 118.1h16.5M261.6 105.4h15.3"/>
<path d="M261.6 100.3h15.3M261.6 102.9h15.3M19 137.2h12.7M19 139.7h12.7M41.9 124.5v-1.3h15.2v12.7M52.1 129.5h13.9M52.1 132.1h13.9M130.8 129.5h1.3M130.8 139.7v1.3M135.9 124.5v-1.3h-11.4v17.8h16.5v-1.3M135.9 134.6v6.4M139.7 129.5h1.3"/>
<path d="M148.6 139.7h1.3M149.9 137.2h-1.3v7.6M195.6 134.6h19v7.6M195.6 137.2h16.5v10.1M195.6 124.5h16.5M195.6 127h16.5M195.6 139.7h3.8M209.5 139.7h16.6M237.5 128.3h16.5M52.1 147.3h7.6M57.1 143.5v7.6M67.3 147.3h6.4"/>
<path d="M141 144.8h8.9M142.2 154.9h7.7M148.6 142.2h1.3M148.6 149.9h1.3M148.6 152.4h1.3M149.9 147.3h-1.3v7.6M195.6 147.3h3.8M195.6 142.2h3.8M195.6 144.8h3.8M209.5 147.3h16.6M209.5 142.2h16.6M209.5 144.8h16.6"/>
<path d="M29.2 176.5h10.2M29.2 170.2h10.2M47 176.5h3.8M47 170.2h3.8M58.4 176.5h2.6M58.4 170.2h2.6v12.7h-2.6M61 172.7h5v2.6M83.8 160h-2.5v2.6h2.5M99.1 162.6h17.7M99.1 160h17.7M101.6 162.6v1.2M106.7 160v3.8"/>
<path d="M29.2 182.9h10.2M47 182.9h3.8"/>
</g>
<g fill="none" stroke="#000084" stroke-width=".18">
<path d="M48.9 55.3l1.2 1.2M48.9 57.8l1.2 1.2M50.1 55.3l-1.2 1.2M50.1 57.8l-1.2 1.2M207.7 40l1.2 1.2M208.9 40l-1.2 1.2M26.1 65.4l1.2 1.2M27.3 65.4l-1.2 1.2M26.1 115l1.2 1.2M27.3 115l-1.2 1.2M48.9 107.3l1.2 1.3M48.9 104.8l1.2 1.2"/>
<path d="M50.1 107.3l-1.2 1.3M50.1 104.8l-1.2 1.2M51.5 136.6l1.2 1.2M52.7 136.6l-1.2 1.2M149.3 131.5l1.2 1.2M149.3 128.9l1.2 1.2M149.3 123.9l1.2 1.2M150.5 131.5l-1.2 1.2M150.5 128.9l-1.2 1.2M150.5 123.9l-1.2 1.2M51.5 149.3l1.2 1.2M52.7 149.3l-1.2 1.2"/>
</g>
<g fill="none" stroke="#006464" stroke-width=".18">
<path d="M47.6 22.2h-.4a.86 .86 0 0 0 0 1.2l.5-.1v-.4l-.2-.2h-.4l-.1 .2M48.3 22.8h.6l.1-.2-.1-.3-.6-.1v1.2M42.1 40.7h.9M42.1 43.3h.9M84.1 50.6l-.3 .1a.86 .86 0 0 0 0 1.2l.4-.1 .1-.5-.3-.2h-.2l-.3 .2M47.6 71.7l-.4 .1a.86 .86 0 0 0 0 1.2l.5-.2v-.4l-.2-.2h-.3l-.2 .2M48.3 72.4l.6-.1 .1-.2-.1-.3-.6-.1v1.3M42.1 90.3h.9M42.1 92.8h.9M84.7 100.9l-.4 .1a.86 .86 0 0 0 0 1.2l.4-.1 .1-.5-.3-.2h-.2l-.2 .2M37.8 139.8h1M45.6 136.1h3.2"/>
<path d="M31.2 146.9l.8 1.3M32 146.9l-.8 1.3M45.5 146.3h3.3M45.6 148.8h3.2"/>
</g>
<g fill="#009600" stroke="#009600" stroke-width=".18">
<circle cx="58.4" cy="66" r=".46"/>
<circle cx="54.6" cy="66" r=".46"/>
<circle cx="50.8" cy="95.3" r=".46"/>
<circle cx="50.8" cy="92.7" r=".46"/>
<circle cx="61" cy="176.5" r=".46"/>
<circle cx="101.6" cy="162.6" r=".46"/>
<circle cx="81.3" cy="160" r=".46"/>
<circle cx="106.7" cy="160" r=".46"/>
<circle cx="88.9" cy="41.9" r=".46"/>
<circle cx="104.1" cy="41.9" r=".46"/>
<circle cx="88.9" cy="30.5" r=".46"/>
<circle cx="88.9" cy="27.9" r=".46"/>
<circle cx="113" cy="85.1" r=".46"/>
<circle cx="115.6" cy="27.9" r=".46"/>
<circle cx="123.2" cy="74.9" r=".46"/>
<circle cx="58.4" cy="115.6" r=".46"/>
<circle cx="54.6" cy="115.6" r=".46"/>
<circle cx="50.8" cy="43.2" r=".46"/>
<circle cx="50.8" cy="45.7" r=".46"/>
<circle cx="61" cy="172.7" r=".46"/>
<circle cx="141" cy="129.5" r=".46"/>
<circle cx="148.6" cy="154.9" r=".46"/>
<circle cx="148.6" cy="152.4" r=".46"/>
<circle cx="135.9" cy="141" r=".46"/>
<circle cx="130.8" cy="141" r=".46"/>
<circle cx="148.6" cy="142.2" r=".46"/>
<circle cx="148.6" cy="149.9" r=".46"/>
<circle cx="148.6" cy="144.8" r=".46"/>
<circle cx="148.6" cy="139.7" r=".46"/>
<circle cx="130.8" cy="129.5" r=".46"/>
<circle cx="212.1" cy="147.3" r=".46"/>
<circle cx="214.6" cy="45.7" r=".46"/>
<circle cx="214.6" cy="142.2" r=".46"/>
</g>
<g font-size="2.8" fill="#840000">
<text x="178" y="190.9">Title:</text>
<text x="187.7" y="190.9">Barsotion</text>
<text x="204.2" y="190.9">AH4</text>
<text x="217" y="190.9">ICM-45686</text>
<text x="236.6" y="190.9">devboard</text>
</g>
<g font-size="2.1" fill="#840000">
<text x="178" y="178">Barsy-Barsevich</text>
<text x="178" y="184">Sheet:</text>
<text x="178" y="181.2">Barsotion</text>
<text x="190.4" y="181.2">KOy</text>
<text x="178" y="186.7">File:</text>
<text x="184.1" y="186.7">AH4.kicad_sch</text>
<text x="178" y="196.9">KiCad</text>
<text x="178" y="194.1">Size:</text>
<text x="184.7" y="194.1">A4</text>
<text x="185.7" y="196.9">E.D.A.</text>
<text x="193.3" y="196.9">8.0.9</text>
<text x="200" y="194.1">Date:</text>
<text x="207" y="194.1">2025-08-22</text>
<text x="263" y="194.3">Rev:</text>
<text x="263" y="196.9">Id:</text>
<text x="267.1" y="196.9">1/1</text>
<text x="269.4" y="194.3">0.1</text>
</g>
<g font-size="1.8" fill="#840000">
<text x="35" y="11.9">1</text>
<text x="85" y="11.9">2</text>
<text x="135" y="11.9">3</text>
<text x="185" y="11.9">4</text>
<text x="235" y="11.9">5</text>
<text x="285" y="11.9">6</text>
<text x="10.3" y="35.9">A</text>
<text x="285.3" y="35.9">A</text>
<text x="65.8" y="50.2" transform="rotate(-90 65.8 50.2)">2</text>
<text x="10.3" y="85.9">B</text>
<text x="285.3" y="85.9">B</text>
<text x="10.3" y="135.9">C</text>
<text x="285.3" y="135.9">C</text>
<text x="10.3" y="185.9">D</text>
<text x="285.3" y="185.9">D</text>
<text x="35" y="199.9">1</text>
<text x="85" y="199.9">2</text>
<text x="135" y="199.9">3</text>
<text x="185" y="199.9">4</text>
<text x="235" y="199.9">5</text>
<text x="285" y="199.9">6</text>
</g>
<g font-size="1.8" fill="#006464">
<text x="19.3" y="23.7">USB_C_Receptacle_USB2.0_16P</text>
<text x="33.1" y="21.2">J1</text>
<text x="102.8" y="22.5">U6</text>
<text x="38.3" y="28.8">VBUS</text>
<text x="97.5" y="25">AP2112K-3.3</text>
<text x="99.3" y="28.8">VIN</text>
<text x="104" y="28.8">VOUT</text>
<text x="124.3" y="29.9" transform="rotate(-90 124.3 29.9)">VDD</text>
<text x="155.7" y="27.5">ICM-45686</text>
<text x="177.7" y="27.5">U1</text>
<text x="39.5" y="33.9">CC1</text>
<text x="64.1" y="34.4">VDD</text>
<text x="99.3" y="31.3">EN</text>
<text x="105" y="35.3" transform="rotate(-90 105 35.3)">GND</text>
<text x="155.4" y="33.9">AP_SDO/AP_AD0</text>
<text x="155.4" y="31.3">AP_SDA/AP_SDIO/AP_SDI</text>
<text x="184.2" y="33.9">INT2/FSYNC/CLKIN</text>
<text x="194.1" y="31.3">INT1/INT</text>
<text x="256" y="33.9">J3</text>
<text x="262.2" y="34.9">VDD</text>
<text x="39.5" y="36.4">CC2</text>
<text x="40.4" y="41.5">D-</text>
<text x="155.4" y="39">AP_CS</text>
<text x="155.4" y="36.4">AP_SCL/AP_SCLK</text>
<text x="197.8" y="41.5">RESV</text>
<text x="212.7" y="40">VDD</text>
<text x="254.8" y="36.4">I2CM</text>
<text x="40.4" y="46.6">D+</text>
<text x="40.4" y="44">D-</text>
<text x="93.4" y="47.9">1uF</text>
<text x="109.9" y="47.9">1uF</text>
<text x="155.4" y="46.6">RESV/AUX1_SDO</text>
<text x="155.4" y="44">RESV/AUX1_SDIO/AUX1_SDI/MAS_DA</text>
<text x="196.9" y="46.6">VDDIO</text>
<text x="40.4" y="49.1">D+</text>
<text x="70.6" y="52.2">USBLC6-2SC6</text>
<text x="70.6" y="49.6">U3</text>
<text x="93.9" y="50.4">C3</text>
<text x="110.4" y="50.4">C4</text>
<text x="155.4" y="51.7">RESV/AUX1_CS</text>
<text x="155.4" y="49.1">RESV/AUX1_SCLK/MAS_CLK</text>
<text x="198.6" y="51.7">GND</text>
<text x="198.9" y="49.1">VDD</text>
<text x="262.1" y="51.9">GND</text>
<text x="27.5" y="59.9" transform="rotate(-90 27.5 59.9)">SHIELD</text>
<text x="35.2" y="59.9" transform="rotate(-90 35.2 59.9)">GND</text>
<text x="38.2" y="56.7">SBU1</text>
<text x="38.2" y="59.3">SBU2</text>
<text x="55.5" y="59.7" transform="rotate(-90 55.5 59.7)">R2</text>
<text x="59.3" y="59.7" transform="rotate(-90 59.3 59.7)">R3</text>
<text x="64" y="55.7">GND</text>
<text x="171.3" y="59.3">U2</text>
<text x="212.6" y="57">GND</text>
<text x="256" y="59.3">J4</text>
<text x="48.5" y="62.1">5.1k</text>
<text x="62" y="61.8">5.1k</text>
<text x="111.1" y="63.6">VDD</text>
<text x="165.4" y="61.8">CH32V305RBT6</text>
<text x="254.7" y="61.8">AUX1</text>
<text x="259" y="63.2">1</text>
<text x="262.2" y="60.3">VDD</text>
<text x="33.1" y="70.7">J2</text>
<text x="56.4" y="71">GND</text>
<text x="120.7" y="69.5">Y2</text>
<text x="155.4" y="72">PC2/ADC12</text>
<text x="155.4" y="66.9">PC0/ADC10</text>
<text x="155.4" y="69.4">PC1/ADC11</text>
<text x="173.4" y="66.9">PA0/WKUP/ADC0</text>
<text x="180.1" y="69.4">PA1/ADC1</text>
<text x="180.1" y="72">PA2/ADC2</text>
<text x="19.3" y="73.3">USB_C_Receptacle_USB2.0_16P</text>
<text x="108.2" y="75.8">EN</text>
<text x="113.9" y="73" transform="rotate(-90 113.9 73)">V+</text>
<text x="114" y="75.8">OUT</text>
<text x="119.3" y="72">XO32</text>
<text x="155.4" y="74.5">PC3/ADC13</text>
<text x="155.4" y="77.1">PC4/ADC14</text>
<text x="173.9" y="77.1">PA4/ADC4/DAC0</text>
<text x="180.1" y="74.5">PA3/ADC3</text>
<text x="38.3" y="78.3">VBUS</text>
<text x="39.5" y="83.4">CC1</text>
<text x="64.1" y="83.9">VDD</text>
<text x="113.9" y="79.8" transform="rotate(-90 113.9 79.8)">GND</text>
<text x="127" y="80.9">C7</text>
<text x="127" y="83.4">12pF</text>
<text x="155.4" y="79.6">PC5/ADC15</text>
<text x="155.4" y="82.1">PC6</text>
<text x="173.9" y="79.6">PA5/ADC5/DAC1</text>
<text x="180.1" y="82.1">PA6/ADC6</text>
<text x="262.1" y="82.4">GND</text>
<text x="39.5" y="86">CC2</text>
<text x="155.4" y="84.7">PC7</text>
<text x="155.4" y="87.2">PC8</text>
<text x="155.4" y="89.8">PC9</text>
<text x="180.1" y="84.7">PA7/ADC7</text>
<text x="186.2" y="87.2">PA8</text>
<text x="186.2" y="89.8">PA9</text>
<text x="203.7" y="88.5">RN2</text>
<text x="256" y="88.5">J5</text>
<text x="262.2" y="89.5">VDD</text>
<text x="40.4" y="91">D-</text>
<text x="40.4" y="93.6">D-</text>
<text x="111" y="90">GND</text>
<text x="155.4" y="92.3">PC10</text>
<text x="155.4" y="94.8">PC11</text>
<text x="175.9" y="94.8">PA11/USB1DM</text>
<text x="185" y="92.3">PA10</text>
<text x="201" y="91">R_Pack04</text>
<text x="255.9" y="91">AP</text>
<text x="40.4" y="96.1">D+</text>
<text x="40.4" y="98.7">D+</text>
<text x="71.1" y="99.9">U4</text>
<text x="94" y="97.4">R1</text>
<text x="94" y="99.9">R</text>
<text x="155.4" y="99.9">PC13/TAMPER-RTC</text>
<text x="155.4" y="97.4">PC12</text>
<text x="176.1" y="97.4">PA12/USB1DP</text>
<text x="177.8" y="99.9">PA13/SWDIO</text>
<text x="38.2" y="106.3">SBU1</text>
<text x="64" y="105.3">GND</text>
<text x="71.1" y="102.5">USBLC6-2SC6</text>
<text x="155.4" y="102.5">PC14/OSC32IN</text>
<text x="155.4" y="105">PC15/OSC32OUT</text>
<text x="177.5" y="102.5">PA14/SWCLK</text>
<text x="185" y="105">PA15</text>
<text x="27.5" y="109.5" transform="rotate(-90 27.5 109.5)">SHIELD</text>
<text x="35.2" y="109.5" transform="rotate(-90 35.2 109.5)">GND</text>
<text x="38.2" y="108.8">SBU2</text>
<text x="48.5" y="111.6">5.1k</text>
<text x="55.5" y="109.2" transform="rotate(-90 55.5 109.2)">R4</text>
<text x="59.3" y="109.2" transform="rotate(-90 59.3 109.2)">R5</text>
<text x="62" y="111.4">5.1k</text>
<text x="155.4" y="110.1">OSC_IN/PD0</text>
<text x="155.4" y="112.6">OSC_OUT/PD1</text>
<text x="179.9" y="110.1">PB0/ADC8</text>
<text x="179.9" y="112.6">PB1/ADC9</text>
<text x="262.1" y="111.6">GND</text>
<text x="155.4" y="117.7">NRST</text>
<text x="178.6" y="115.2">PB2/BOOT1</text>
<text x="186" y="117.7">PB3</text>
<text x="37.5" y="121.3">VDD</text>
<text x="56.4" y="120.5">GND</text>
<text x="155.4" y="125.3">VBAT</text>
<text x="155.4" y="120.2">BOOT0</text>
<text x="177" y="125.3">PB6/USB2DM</text>
<text x="186" y="120.2">PB4</text>
<text x="186" y="122.8">PB5</text>
<text x="40.2" y="131.3" transform="rotate(-90 40.2 131.3)">VCC</text>
<text x="42.8" y="130" transform="rotate(-90 42.8 130)">V3</text>
<text x="45.4" y="130.4">TXD</text>
<text x="126.5" y="128.4">Y1</text>
<text x="155.4" y="130.4">VDDA</text>
<text x="177.1" y="127.9">PB7/USB2DP</text>
<text x="186" y="130.4">PB8</text>
<text x="45.1" y="132.9">RXD</text>
<text x="126.8" y="133.7">C6</text>
<text x="142.2" y="133.7">C5</text>
<text x="155.4" y="132.9">VSSA</text>
<text x="184.8" y="135.5">PB10</text>
<text x="186" y="132.9">PB9</text>
<text x="34.8" y="138">UD+</text>
<text x="34.8" y="140.6">UD-</text>
<text x="45.4" y="138">~{CTS}</text>
<text x="61" y="139.3">C1</text>
<text x="61" y="141.8">100nF</text>
<text x="124.9" y="139.5">12pF</text>
<text x="142.2" y="139.8">12pF</text>
<text x="155.4" y="138">VIO1</text>
<text x="155.4" y="143.1">VDD2</text>
<text x="155.4" y="140.6">VIO3</text>
<text x="184.8" y="138">PB11</text>
<text x="184.8" y="140.6">PB12</text>
<text x="184.8" y="143.1">PB13</text>
<text x="250.2" y="143.1">H1</text>
<text x="269.2" y="143.1">H2</text>
<text x="24.6" y="148.4">CH340X</text>
<text x="24.6" y="145.9">U5</text>
<text x="38.9" y="148.2">TNOW/~{DTR}</text>
<text x="133.5" y="145.6">VDD</text>
<text x="155.4" y="145.6">VDD4</text>
<text x="155.4" y="148.2">VSS1</text>
<text x="184.8" y="145.6">PB14</text>
<text x="184.8" y="148.2">PB15</text>
<text x="250.2" y="145.6">MountingHole</text>
<text x="250.2" y="149.5">H3</text>
<text x="269.2" y="145.6">MountingHole</text>
<text x="269.2" y="149.5">H4</text>
<text x="42.8" y="151.9" transform="rotate(-90 42.8 151.9)">GND</text>
<text x="45.4" y="150.7">~{RTS}</text>
<text x="64" y="153.5">100nF</text>
<text x="65.7" y="151">C2</text>
<text x="85.7" y="155.8">SW_DIP_x02</text>
<text x="89.4" y="153.3">SW1</text>
<text x="155.4" y="155.8">VSS4</text>
<text x="155.4" y="150.7">VSS2</text>
<text x="155.4" y="153.3">VSS3</text>
<text x="186" y="153.3">PD2</text>
<text x="201" y="154.5">R_Pack04</text>
<text x="203.7" y="152">RN1</text>
<text x="250.2" y="152">MountingHole</text>
<text x="269.2" y="152">MountingHole</text>
<text x="39.9" y="159.9">GND</text>
<text x="55.1" y="156.1">GND</text>
<text x="79.4" y="156.8">VDD</text>
<text x="121.3" y="156.8">VDD</text>
<text x="140.2" y="159.9">GND</text>
<text x="41.8" y="167.7">D4</text>
<text x="125.2" y="164.7">D1</text>
<text x="52.4" y="168.2">1.5k</text>
<text x="53.2" y="171">R9</text>
<text x="97" y="168.5">D3</text>
<text x="108.6" y="168.5">D2</text>
<text x="124.1" y="172.7" transform="rotate(-90 124.1 172.7)">R8</text>
<text x="125" y="172.3">1.5k</text>
<text x="41.8" y="174.1">D5</text>
<text x="52.4" y="174.6">1.5k</text>
<text x="52.7" y="177.4">R10</text>
<text x="95.5" y="176.1">1.5k</text>
<text x="102.5" y="176.5" transform="rotate(-90 102.5 176.5)">R6</text>
<text x="107.5" y="176.5" transform="rotate(-90 107.5 176.5)">R7</text>
<text x="108.5" y="176.1">1.5k</text>
<text x="41.8" y="180.4">D6</text>
<text x="52.4" y="180.9">1.5k</text>
<text x="52.7" y="183.7">R11</text>
<text x="64" y="180.2">GND</text>
<text x="99.6" y="184">GND GND</text>
<text x="121.2" y="180.2">GND</text>
</g>
<g font-size="1.8" fill="#a90000">
<text x="45.7" y="27.7">A4</text>
<text x="97.1" y="27.7">1</text>
<text x="109.8" y="27.7">5</text>
<text x="45.6" y="35.3">B5</text>
<text x="45.7" y="32.8">A5</text>
<text x="97.1" y="30.2">3</text>
<text x="151.1" y="35.3">13</text>
<text x="151.1" y="30.2">14</text>
<text x="151.7" y="32.8">1</text>
<text x="205" y="30.2">4</text>
<text x="205" y="32.8">9</text>
<text x="45.7" y="40.4">A7</text>
<text x="65.8" y="40.1" transform="rotate(-90 65.8 40.1)">5</text>
<text x="103.9" y="37.5" transform="rotate(-90 103.9 37.5)">2</text>
<text x="151.1" y="37.8">12</text>
<text x="205" y="40.4">7</text>
<text x="259" y="37.8">1</text>
<text x="259" y="40.4">2</text>
<text x="45.6" y="42.9">B7</text>
<text x="45.7" y="45.5">A6</text>
<text x="61.5" y="42.9">1</text>
<text x="61.5" y="45.5">3</text>
<text x="69.1" y="45.5">4</text>
<text x="69.1" y="42.9">6</text>
<text x="151.1" y="45.5">11</text>
<text x="151.7" y="42.9">2</text>
<text x="205" y="45.5">5</text>
<text x="259" y="42.9">3</text>
<text x="259" y="45.5">4</text>
<text x="45.6" y="48">B6</text>
<text x="151.1" y="50.5">10</text>
<text x="151.7" y="48">3</text>
<text x="205" y="50.5">6</text>
<text x="205" y="48">8</text>
<text x="45.6" y="58.2">B8</text>
<text x="45.7" y="55.6">A8</text>
<text x="26.4" y="64.8" transform="rotate(-90 26.4 64.8)">S1</text>
<text x="34" y="64.8" transform="rotate(-90 34 64.8)">A1</text>
<text x="151.7" y="65.8">8</text>
<text x="191.7" y="65.8">14</text>
<text x="259" y="65.8">2</text>
<text x="112.8" y="69.3" transform="rotate(-90 112.8 69.3)">4</text>
<text x="151.1" y="70.9">10</text>
<text x="151.7" y="68.3">9</text>
<text x="191.7" y="68.3">15</text>
<text x="191.7" y="70.9">16</text>
<text x="259" y="68.3">3</text>
<text x="259" y="70.9">4</text>
<text x="45.7" y="77.2">A4</text>
<text x="106" y="74.7">1</text>
<text x="118.7" y="74.7">3</text>
<text x="151.1" y="73.4">11</text>
<text x="151.1" y="75.9">24</text>
<text x="191.7" y="73.4">17</text>
<text x="191.7" y="75.9">20</text>
<text x="200" y="75.9">1</text>
<text x="207.6" y="75.9">8</text>
<text x="259" y="73.4">5</text>
<text x="259" y="75.9">6</text>
<text x="45.7" y="82.3">A5</text>
<text x="112.8" y="82" transform="rotate(-90 112.8 82)">2</text>
<text x="151.1" y="78.5">26</text>
<text x="151.1" y="81">37</text>
<text x="151.1" y="83.6">38</text>
<text x="191.7" y="78.5">21</text>
<text x="191.7" y="81">22</text>
<text x="191.7" y="83.6">23</text>
<text x="200" y="78.5">2</text>
<text x="200" y="81">3</text>
<text x="200" y="83.6">4</text>
<text x="207.6" y="83.6">5</text>
<text x="207.6" y="81">6</text>
<text x="207.6" y="78.5">7</text>
<text x="45.6" y="84.8">B5</text>
<text x="45.7" y="89.9">A7</text>
<text x="65.8" y="89.6" transform="rotate(-90 65.8 89.6)">5</text>
<text x="151.1" y="86.1">39</text>
<text x="151.1" y="88.6">40</text>
<text x="191.7" y="86.1">41</text>
<text x="191.7" y="88.6">42</text>
<text x="45.6" y="92.5">B7</text>
<text x="45.7" y="95">A6</text>
<text x="61.5" y="92.5">1</text>
<text x="61.5" y="95">3</text>
<text x="69.1" y="95">4</text>
<text x="69.1" y="92.5">6</text>
<text x="151.1" y="91.2">51</text>
<text x="151.1" y="93.7">52</text>
<text x="191.7" y="91.2">43</text>
<text x="191.7" y="93.7">44</text>
<text x="259" y="92.5">1</text>
<text x="259" y="95">2</text>
<text x="45.6" y="97.5">B6</text>
<text x="65.8" y="99.8" transform="rotate(-90 65.8 99.8)">2</text>
<text x="151.1" y="96.3">53</text>
<text x="151.7" y="98.8">2</text>
<text x="151.7" y="101.3">3</text>
<text x="191.7" y="96.3">45</text>
<text x="191.7" y="98.8">46</text>
<text x="191.7" y="101.3">49</text>
<text x="259" y="97.5">3</text>
<text x="259" y="100.1">4</text>
<text x="45.6" y="107.7">B8</text>
<text x="45.7" y="105.2">A8</text>
<text x="151.7" y="103.9">4</text>
<text x="191.7" y="103.9">50</text>
<text x="259" y="102.6">5</text>
<text x="259" y="105.2">6</text>
<text x="151.7" y="109">5</text>
<text x="151.7" y="111.5">6</text>
<text x="191.7" y="109">26</text>
<text x="191.7" y="111.5">27</text>
<text x="26.4" y="114.3" transform="rotate(-90 26.4 114.3)">S1</text>
<text x="34" y="114.3" transform="rotate(-90 34 114.3)">A1</text>
<text x="151.1" y="119.1">60</text>
<text x="151.7" y="116.6">7</text>
<text x="191.7" y="114">28</text>
<text x="191.7" y="116.6">55</text>
<text x="191.7" y="119.1">56</text>
<text x="135.6" y="125.8" transform="rotate(-90 135.6 125.8)">2</text>
<text x="151.7" y="124.2">1</text>
<text x="191.7" y="121.7">57</text>
<text x="191.7" y="124.2">58</text>
<text x="39.1" y="126.4" transform="rotate(-90 39.1 126.4)">7</text>
<text x="41.7" y="127" transform="rotate(-90 41.7 127)">10</text>
<text x="50.1" y="129.3">8</text>
<text x="50.1" y="131.8">9</text>
<text x="132" y="129.3">1</text>
<text x="138.4" y="129.3">3</text>
<text x="151.1" y="131.8">12</text>
<text x="151.1" y="129.3">13</text>
<text x="191.7" y="126.7">59</text>
<text x="191.7" y="129.3">61</text>
<text x="191.7" y="131.8">62</text>
<text x="32.3" y="136.9">1</text>
<text x="50.1" y="136.9">5</text>
<text x="135.6" y="134.7" transform="rotate(-90 135.6 134.7)">4</text>
<text x="151.1" y="136.9">32</text>
<text x="191.7" y="134.4">29</text>
<text x="191.7" y="136.9">30</text>
<text x="32.3" y="139.4">2</text>
<text x="151.1" y="142">48</text>
<text x="151.1" y="139.4">64</text>
<text x="191.7" y="139.4">33</text>
<text x="191.7" y="142">34</text>
<text x="200" y="139.4">1</text>
<text x="200" y="142">2</text>
<text x="207.6" y="142">7</text>
<text x="207.6" y="139.4">8</text>
<text x="50.1" y="149.6">4</text>
<text x="50.1" y="147.1">6</text>
<text x="151.1" y="144.5">19</text>
<text x="151.1" y="147.1">31</text>
<text x="151.1" y="149.6">47</text>
<text x="191.7" y="144.5">35</text>
<text x="191.7" y="147.1">36</text>
<text x="200" y="144.5">3</text>
<text x="200" y="147.1">4</text>
<text x="207.6" y="147.1">5</text>
<text x="207.6" y="144.5">6</text>
<text x="41.7" y="154.4" transform="rotate(-90 41.7 154.4)">3</text>
<text x="151.1" y="154.7">18</text>
<text x="151.1" y="152.1">63</text>
<text x="191.7" y="152.1">54</text>
<text x="85.7" y="159.8">1</text>
<text x="95.8" y="159.8">4</text>
<text x="85.7" y="162.3">2</text>
<text x="95.8" y="162.3">3</text>
</g>
<g font-size="1.8" fill="#0f0f0f">
<text x="137.2" y="32.7">AP_MISO</text>
<text x="137.2" y="30.1">AP_MOSI</text>
<text x="137.2" y="35.2">AP_SCK</text>
<text x="212.2" y="32.7">FSYNC</text>
<text x="214.1" y="30.1">INT1</text>
<text x="137.2" y="37.8">~{AP_CS}</text>
<text x="74.7" y="45.4">USB_HS+</text>
<text x="74.7" y="42.8">USB_HS-</text>
<text x="137.2" y="47.9">AUX1_SCK</text>
<text x="137.2" y="45.4">AUX1_MISO</text>
<text x="137.2" y="42.8">AUX1_MOSI</text>
<text x="266.3" y="45.4">AUX1_MOSI</text>
<text x="267.1" y="42.8">AUX1_SCK</text>
<text x="137.2" y="50.5">~{AUX1_CS}</text>
<text x="266.3" y="70.8">AUX1_MISO</text>
<text x="266.3" y="68.2">AUX1_MOSI</text>
<text x="95.2" y="74.6">FSYNC_EN</text>
<text x="124.6" y="74.6">FSYNC</text>
<text x="217.6" y="75.9">~{AUX1_CS}</text>
<text x="267.1" y="73.3">AUX1_SCK</text>
<text x="268.4" y="75.9">~{AUX1_CS}</text>
<text x="215.5" y="80.9">AUX1_MISO</text>
<text x="215.5" y="83.5">AUX1_MOSI</text>
<text x="216.3" y="78.4">AUX1_SCK</text>
<text x="72.6" y="92.4">USB_UART-</text>
<text x="72.6" y="94.9">USB_UART+</text>
<text x="208" y="101.3">SWC</text>
<text x="208" y="98.7">SWD</text>
<text x="268.7" y="100">AP_MISO</text>
<text x="268.7" y="97.4">AP_MOSI</text>
<text x="224.3" y="107.6">DIP_1</text>
<text x="269.6" y="102.5">AP_SCK</text>
<text x="270.9" y="105.1">~{AP_CS}</text>
<text x="220.7" y="112.7">I2CM_LED</text>
<text x="224.3" y="110.1">DIP_2</text>
<text x="222.1" y="115.2">OIS_LED</text>
<text x="222.9" y="117.8">AP_LED</text>
<text x="247.8" y="117.8">FSYNC</text>
<text x="203" y="124.1">USB_HS-</text>
<text x="62.1" y="129.2">RXD</text>
<text x="62.4" y="131.7">TXD</text>
<text x="203" y="126.7">USB_HS+</text>
<text x="249.7" y="127.9">INT1</text>
<text x="19" y="136.8">USB_UART+</text>
<text x="19" y="139.4">USB_UART-</text>
<text x="218.8" y="141.9">AP_SCK</text>
<text x="220.1" y="139.4">~{AP_CS}</text>
<text x="68.7" y="147">NRST</text>
<text x="217.9" y="147">AP_MOSI</text>
<text x="217.9" y="144.4">AP_MISO</text>
<text x="111.3" y="159.7">DIP_1</text>
<text x="111.3" y="162.2">DIP_2</text>
<text x="29.2" y="169.8">I2CM_LED</text>
<text x="29.2" y="176.2">OIS_LED</text>
<text x="29.2" y="182.5">AP_LED</text>
</g>
</svg>
